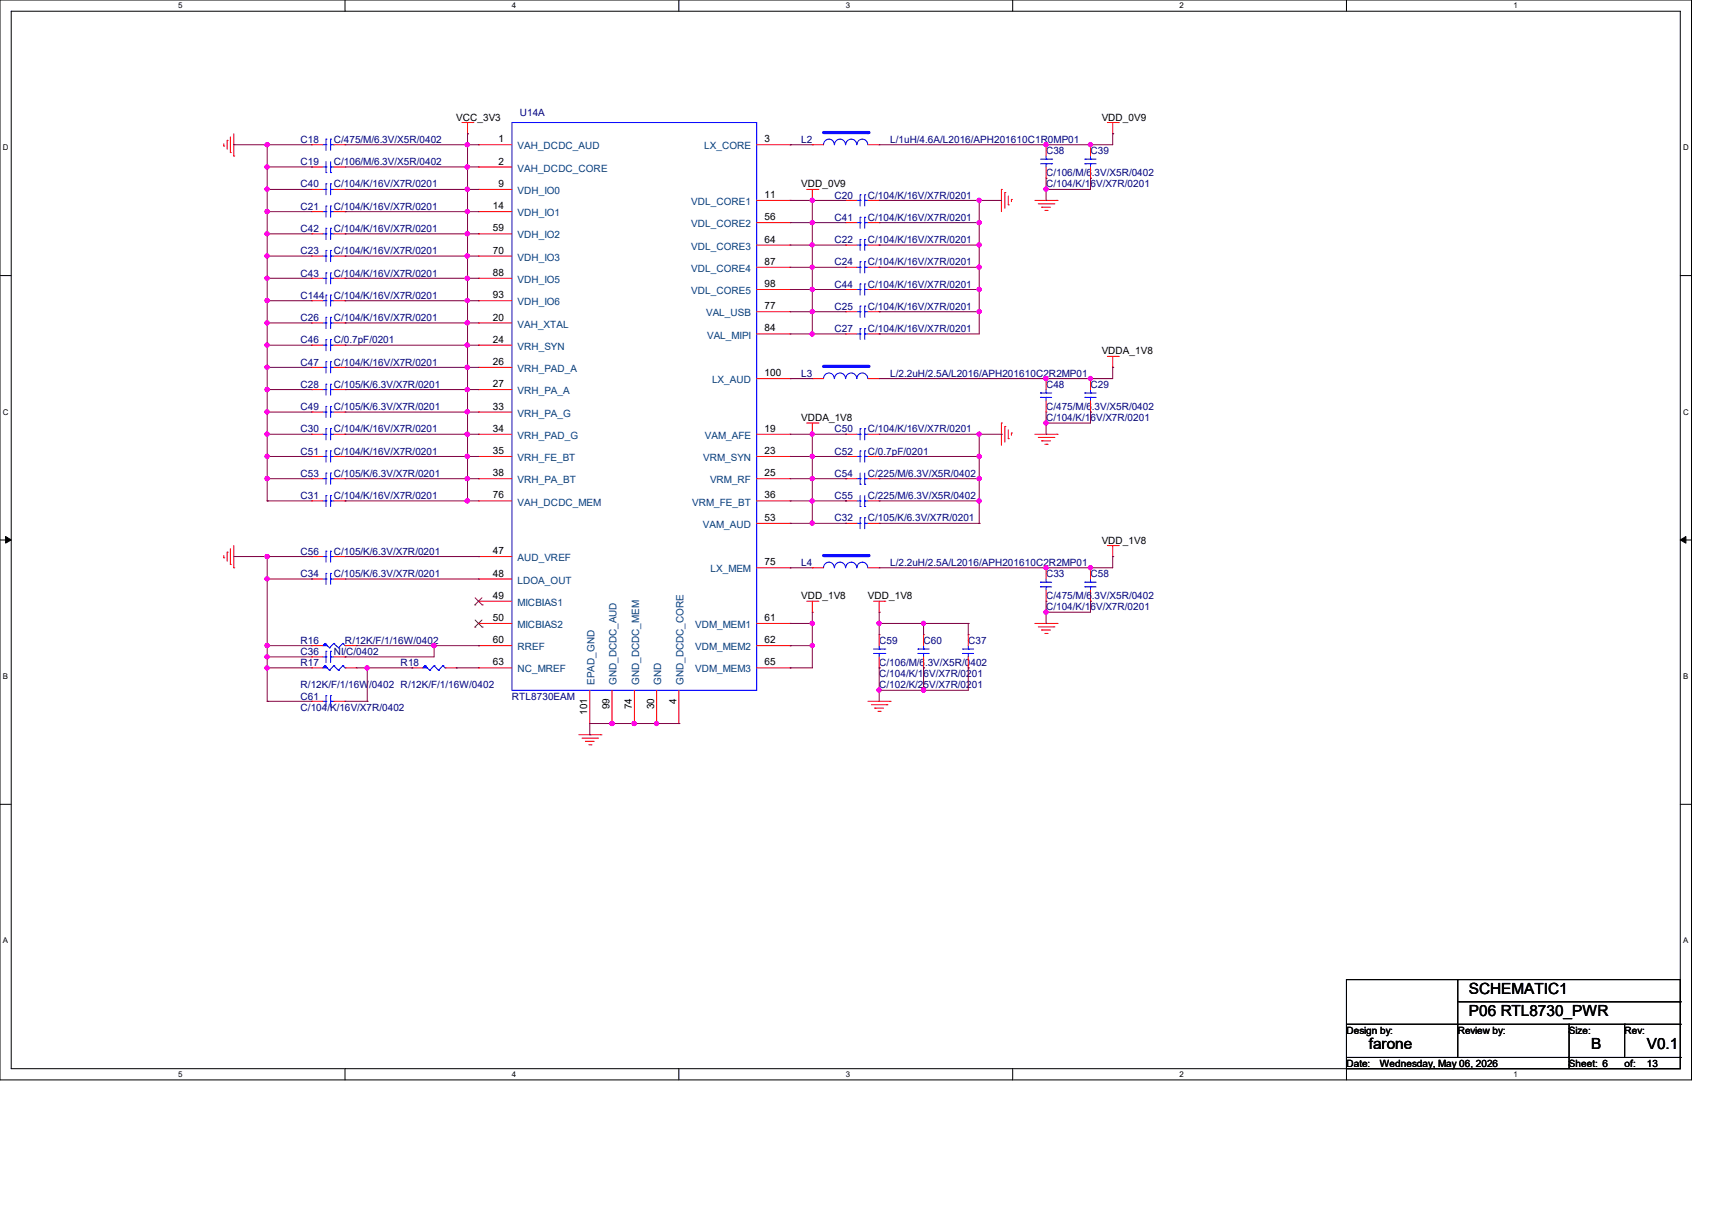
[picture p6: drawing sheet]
<svg xmlns="http://www.w3.org/2000/svg" width="297mm" height="210mm" viewBox="0 0 297 210" stroke-linecap="round" stroke-linejoin="round" font-family="sans-serif">
<path d="M0 0h293.5v187.3h-293.5zM1.9 1.9h289.6v183.4h-289.6z" fill="none" stroke="#000" stroke-width=".17"/>
<g fill="#fff">
<path d="M30.9 .2h.8v1.5h-.8z"/>
<path d="M30.9 185.5h.8v1.6h-.8z"/>
</g>
<path d="M59.9 0v1.9M59.9 185.3v2" fill="none" stroke="#000" stroke-width=".17"/>
<g fill="#fff">
<path d="M88.8 .2h.8v1.5h-.8z"/>
<path d="M88.8 185.5h.8v1.6h-.8z"/>
</g>
<path d="M117.8 0v1.9M117.8 185.3v2" fill="none" stroke="#000" stroke-width=".17"/>
<g fill="#fff">
<path d="M146.7 .2h.8v1.5h-.8z"/>
<path d="M146.7 185.5h.8v1.6h-.8z"/>
</g>
<path d="M175.7 0v1.9M175.7 185.3v2" fill="none" stroke="#000" stroke-width=".17"/>
<g fill="#fff">
<path d="M204.6 .2h.8v1.5h-.8z"/>
<path d="M204.6 185.5h.8v1.6h-.8z"/>
</g>
<path d="M233.6 0v1.9M233.6 185.3v2" fill="none" stroke="#000" stroke-width=".17"/>
<g fill="#fff">
<path d="M262.6 .2h.7v1.5h-.7z"/>
<path d="M262.6 185.5h.7v1.6h-.7z"/>
<path d="M.5 24.8h1v1.6h-1z"/>
<path d="M292 24.8h1v1.6h-1z"/>
<path d="M.5 70.7h1v1.5h-1z"/>
<path d="M292 70.7h1v1.5h-1z"/>
</g>
<path d="M0 47.8h1.9M291.5 47.8h2" fill="none" stroke="#000" stroke-width=".17"/>
<g fill="#fff">
<path d="M.5 116.5h.9v1.6h-.9z"/>
<path d="M292 116.5h.9v1.6h-.9z"/>
</g>
<path d="M0 93.6h1.9M291.5 93.6h2" fill="none" stroke="#000" stroke-width=".17"/>
<path d="M1 93l.9 .6-.9 .6zM291.5 93.6l1-.6v1.2z" fill="#000" stroke="#000" stroke-width=".17"/>
<g fill="#fff">
<path d="M.5 162.4h.9v1.5h-.9z"/>
<path d="M292 162.4h.9v1.5h-.9z"/>
</g>
<g fill="none" stroke="#000" stroke-width=".17">
<path d="M0 139.5h1.9M291.5 139.5h2M233.6 169.9h57.9v15.4h-57.9zM233.6 177.6h57.9M252.9 169.9h.1M252.9 173.7h38.6M252.9 169.9v13.5M272.2 177.6h.1M272.2 177.6v7.7M281.9 177.6h.1M281.9 177.6v5.8M291.5 177.6h.1"/>
<path d="M291.5 173.7h.1M233.6 183.4h57.9M291.5 183.4h.1"/>
</g>
<g fill="none" stroke="#f00" stroke-width=".17">
<path d="M38.8 25.3h.1M38.8 24.9v.4M39.4 24.3h.1M39.4 24.3v1.6M40 26.5h.1M40 23.7v2.8M40.6 27.1h.1M40.6 23.2v3.9M54.1 36.7h.1M54.1 36.7h1.9M57.9 36.7h2M59.9 36.7h.1"/>
<path d="M80.1 21.3h1.9M81.1 23.2h.1M81.1 21.3v1.9M82 21.3h.1M140 32.9h1.9M140.9 34.8h.1M140.9 32.9v1.9M141.9 32.9h.1M146.7 34.8h.1M146.7 34.8h2M150.6 34.8h1.9M152.5 34.8h.1"/>
<path d="M173.7 32.9h.1M173.7 32.9v3.8M174.3 33.4h.1M174.3 33.4v2.7M174.9 35.5h.1M174.9 34v1.5M175.5 34.6h.1M175.5 34.6v.4M179.5 34.8h3.9M180.1 35.3h2.7M180.7 35.9h.1M180.7 35.9h1.5"/>
<path d="M181.3 36.5h.4M181.7 36.5h.1M182.8 35.3h.1M183.4 34.8h.1M192.1 21.3h1.9M193 23.2h.1M193 21.3v1.9M194 21.3h.1M146.7 54.1h.1M146.7 54.1h2M150.6 54.1h1.9M152.5 54.1h.1"/>
<path d="M140 73.4h1.9M140.9 75.3h.1M140.9 73.4v1.9M141.9 73.4h.1M173.7 73.4h.1M173.7 73.4v3.8M174.3 74h.1M174.3 74v2.7M174.9 76.1h.1M174.9 74.5v1.6M175.5 75.1h.1M175.5 75.1v.4"/>
<path d="M179.5 75.3h3.9M180.1 75.9h2.7M180.7 76.5h.1M180.7 76.5h1.5M181.3 77h.4M181.7 77h.1M182.8 75.9h.1M183.4 75.3h.1M192.1 61.8h1.9M193 63.7h.1M193 61.8v1.9M194 61.8h.1"/>
<path d="M38.8 96.7h.1M38.8 96.4v.3M39.4 95.8h.1M39.4 95.8v1.5M40 97.9h.1M40 95.2v2.7M40.6 98.5h.1M40.6 94.6v3.9M146.7 90.8h.1M146.7 90.8h2M150.6 90.8h1.9M152.5 90.8h.1"/>
<path d="M192.1 94.6h1.9M193 96.5h.1M193 94.6v1.9M194 94.6h.1M140 104.3h1.9M140.9 106.2h.1M140.9 104.3v1.9M141.9 104.3h.1M151.6 104.3h1.9M152.5 106.2h.1M152.5 104.3v1.9M153.5 104.3h.1"/>
<path d="M179.5 108.1h3.9M180.1 108.7h2.7M180.7 109.3h.1M180.7 109.3h1.5M181.3 109.9h.4M181.7 109.9h.1M182.8 108.7h.1M183.4 108.1h.1M100.4 127.4h3.9M101 128h2.7M101.6 128.6h.1M101.6 128.6h1.5"/>
<path d="M102.2 129.2h.3M102.5 129.2h.1M103.7 128h.1M104.3 127.4h.1M150.6 121.6h3.8M151.2 122.2h2.7M151.8 122.8h.1M151.8 122.8h1.5M152.3 123.4h.4M152.7 123.4h.1M153.9 122.2h.1M154.4 121.6h.1"/>
</g>
<g fill="none" stroke="#00f" stroke-width=".17">
<path d="M56 36.7h.6M56.6 35.7h.1M56.6 36.7h.1M56.6 35.7v2M57.4 35.7h.1M57.4 36.7h.1M57.4 35.7v2M57.4 36.7h.5M148.7 34.8h.5M149.2 33.8h.1M149.2 34.8h.1M149.2 33.8v1.9"/>
<path d="M150 33.8h.1M150 34.8h.1M150 33.8v1.9M150 34.8h.6M148.7 54.1h.5M149.2 53.1h.1M149.2 54.1h.1M149.2 53.1v1.9M150 53.1h.1M150 54.1h.1M150 53.1v1.9M150 54.1h.6"/>
<path d="M144.7 98.5a.93 .93 0 0 0-.9-1 .93 .93 0 0 0-.9 1M146.7 98.5a.95 .95 0 0 0-1-1 .95 .95 0 0 0-.9 1M148.6 98.5a.95 .95 0 0 0-.9-1 .95 .95 0 0 0-1 1M148.7 90.8h.5M149.2 89.8h.1M149.2 90.8h.1M149.2 89.8v1.9M150 89.8h.1M150 90.8h.1M150 89.8v1.9M150 90.8h.6M150.5 98.5a.93 .93 0 0 0-.9-1 .93 .93 0 0 0-.9 1"/>
</g>
<path d="M142.9 96.4h7.7" fill="none" stroke="#00f" stroke-width=".55"/>
<circle cx="150.6" cy="96.4" r=".28" fill="#00f"/>
<g fill="none" stroke="#f00" stroke-width=".17">
<path d="M54.1 29h.1M54.1 32.9h.1M54.1 29h1.9M54.1 32.9h1.9M57.9 29h2M57.9 32.9h2M59.9 29h.1M59.9 32.9h.1M83 29h.1M83 32.9h.1M83 36.7h.1M83 25.1h.1"/>
<path d="M83 29h5.8M83 25.1h5.8M83 32.9h5.8M83 36.7h5.8M131.3 38.6h5.8M131.3 25.1h5.8M131.3 34.8h5.8M137.1 25.1h.1M137.1 34.8h.1M137.1 38.6h.1M146.7 38.6h.1M146.7 38.6h2"/>
<path d="M150.6 38.6h1.9M152.5 38.6h.1M181.5 25.1h.1M181.5 30.9h.1M181.5 25.1v2M181.5 29v1.9M189.2 30.9h.1M189.2 25.1h.1M189.2 25.1v2M189.2 29v1.9M83 40.6h.1M83 44.4h.1"/>
<path d="M83 48.3h.1M83 52.2h.1M83 56h.1M83 59.9h.1M83 40.6h5.8M83 44.4h5.8M83 48.3h5.8M83 52.2h5.8M83 56h5.8M83 59.9h5.8M131.3 57.9h5.8M131.3 50.2h5.8"/>
<path d="M131.3 42.5h5.8M131.3 46.4h5.8M131.3 54.1h5.8M137.1 42.5h.1M137.1 46.4h.1M137.1 50.2h.1M137.1 57.9h.1M137.1 54.1h.1M146.7 57.9h.1M146.7 50.2h.1M146.7 57.9h2M146.7 50.2h2"/>
<path d="M150.6 57.9h1.9M150.6 50.2h1.9M152.5 57.9h.1M152.5 50.2h.1M54.1 75.3h.1M54.1 79.2h.1M54.1 75.3h1.9M54.1 79.2h1.9M57.9 75.3h2M57.9 79.2h2M59.9 75.3h.1M59.9 79.2h.1"/>
<path d="M83 63.7h.1M83 67.6h.1M83 71.5h.1M83 75.3h.1M83 79.2h.1M83 75.3h5.8M83 63.7h5.8M83 67.6h5.8M83 71.5h5.8M83 79.2h5.8M131.3 75.3h5.8M131.3 79.2h5.8"/>
<path d="M131.3 65.7h5.8M137.1 65.7h.1M137.1 75.3h.1M137.1 79.2h.1M146.7 75.3h.1M146.7 75.3h2M150.6 75.3h1.9M152.5 75.3h.1M54.1 86.9h.1M54.1 96.5h.1M54.1 86.9h1.9M54.1 96.5h1.9"/>
<path d="M57.9 86.9h2M57.9 96.5h2M59.9 86.9h.1M59.9 96.5h.1M83 86.9h.1M83 83h.1M83 96.5h.1M83 83h5.8M83 86.9h5.8M83 96.5h5.8M131.3 98.5h5.8M131.3 83h5.8"/>
<path d="M131.3 86.9h5.8M131.3 90.8h5.8M137.1 98.5h.1M137.1 90.8h.1M137.1 83h.1M137.1 86.9h.1M140.9 98.5h.1M140.9 98.5h2M146.7 83h.1M146.7 83h2M150.6 98.5h1.9M150.6 83h1.9"/>
<path d="M152.5 98.5h.1M152.5 83h.1M189.2 98.5h.1M189.2 98.5v1.9M54.1 112h.1M54.1 112h1.9M59.9 112h1.9M61.8 112h.1M83 112h.1M83 115.8h.1M83 100.4h.1M83 104.3h.1"/>
<path d="M83 108.1h.1M83 112h5.8M83 108.1h5.8M83 115.8h5.8M83 100.4h5.8M83 104.3h5.8M102.3 119.7v5.8M106.2 119.7v5.8M110.1 119.7v5.8M113.9 119.7v5.8M117.8 119.7v5.8M131.3 112h5.8"/>
<path d="M131.3 108.1h5.8M131.3 115.8h5.8M137.1 108.1h.1M137.1 112h.1M137.1 115.8h.1M152.5 110.1h.1M152.5 115.8h.1M152.5 110.1v1.9M152.5 113.9v1.9M189.2 104.3h.1M189.2 102.3v2M102.3 125.5h.1"/>
<path d="M106.2 125.5h.1M110.1 125.5h.1M113.9 125.5h.1M117.8 125.5h.1"/>
</g>
<g fill="none" stroke="#00f" stroke-width=".17">
<path d="M56 29h.6M56 32.9h.6M56.6 29.9h.1M56.6 29h.1M56.6 31.9h.1M56.6 32.9h.1M56.6 28v1.9M56.6 31.9v1.9M57.4 29.9h.1M57.4 29h.1M57.4 31.9h.1M57.4 32.9h.1"/>
<path d="M57.4 28v1.9M57.4 31.9v1.9M57.4 29h.5M57.4 32.9h.5M88.8 21.3h42.5v98.4h-42.5zM148.7 38.6h.5M149.2 37.7h.1M149.2 38.6h.1M149.2 37.7v1.9M150 37.7h.1M150 38.6h.1M150 37.7v1.9"/>
<path d="M150 38.6h.6M180.5 28.4h2M180.5 27.6h2M181.5 27.6h.1M181.5 28.4h.1M181.5 27.1v.5M181.5 28.4v.6M182.5 28.4h.1M182.5 27.6h.1M188.2 27.6h.1M188.2 28.4h.1M188.2 28.4h2"/>
<path d="M188.2 27.6h2M189.2 28.4h.1M189.2 27.6h.1M189.2 27.1v.5M189.2 28.4v.6M148.7 57.9h.5M148.7 50.2h.5M149.2 57h.1M149.2 57.9h.1M149.2 49.2h.1M149.2 50.2h.1M149.2 49.2v2"/>
<path d="M149.2 57v1.9M150 57h.1M150 57.9h.1M150 49.2h.1M150 50.2h.1M150 49.2v2M150 57v1.9M150 57.9h.6M150 50.2h.6M56 75.3h.6M56 79.2h.6M56.6 74.3h.1"/>
<path d="M56.6 75.3h.1M56.6 78.2h.1M56.6 79.2h.1M56.6 74.3v2M56.6 78.2v1.9M57.4 74.3h.1M57.4 75.3h.1M57.4 78.2h.1M57.4 79.2h.1M57.4 74.3v2M57.4 78.2v1.9M57.4 75.3h.5"/>
<path d="M57.4 79.2h.5M142.9 65.7a.93 .93 0 0 1 .9-1 .93 .93 0 0 1 .9 1M144.8 65.7a.95 .95 0 0 1 .9-1 .95 .95 0 0 1 1 1M146.7 65.7a.95 .95 0 0 1 1-1 .95 .95 0 0 1 .9 1M148.7 75.3h.5M148.7 65.7a.93 .93 0 0 1 .9-1 .93 .93 0 0 1 .9 1M149.2 74.3h.1M149.2 75.3h.1M149.2 74.3v2M150 74.3h.1M150 75.3h.1M150 74.3v2"/>
<path d="M150 75.3h.6M56 86.9h.6M56 96.5h.6M56.6 85.9h.1M56.6 86.9h.1M56.6 95.6h.1M56.6 96.5h.1M56.6 85.9v1.9M56.6 95.6v1.9M57.4 85.9h.1M57.4 86.9h.1M57.4 95.6h.1"/>
<path d="M57.4 96.5h.1M57.4 85.9v1.9M57.4 95.6v1.9M57.4 86.9h.5M57.4 96.5h.5M148.7 83h.5M149.2 84h.1M149.2 83h.1M149.2 82v2M150 84h.1M150 83h.1M150 82v2"/>
<path d="M150 83h.6M56.4 111.6h.1M56.4 111.6l-.4 .4M56.4 111.6l.7 .8M57.1 112.4h.1M57.9 111.6h.1M57.9 111.6l-.8 .8M57.9 111.6l.8 .8M58.7 112.4h.1M59.5 111.6h.1M59.5 111.6l-.8 .8M59.5 111.6l.4 .4"/>
<path d="M59.9 112h.1M151.6 113.3h1.9M151.6 112.6h1.9M152.5 112.6h.1M152.5 113.3h.1M152.5 112v.6M152.5 113.3v.6M153.5 113.3h.1M153.5 112.6h.1M188.2 101h.1M188.2 101.8h.1M188.2 101h2"/>
<path d="M188.2 101.8h2M189.2 101.8h.1M189.2 101h.1M189.2 100.4v.6M189.2 101.8v.5"/>
</g>
<path d="M56.4 111.6l.4 .4h-.8l.4-.4 .4 .4z" fill-rule="evenodd" fill="#00f" stroke="#00f" stroke-width=".17"/>
<path d="M82.4 104.9h.1M82.4 108.8h.1M82.4 103.7l1.3 1.2M82.4 107.5l1.3 1.3M83.6 103.7l-1.2 1.2M83.6 107.5l-1.2 1.3M83.7 104.9h.1M83.7 108.8h.1" fill="none" stroke="#804000" stroke-width=".17"/>
<path d="M142.9 63.5h7.7" fill="none" stroke="#00f" stroke-width=".55"/>
<circle cx="150.6" cy="63.5" r=".28" fill="#00f"/>
<g fill="none" stroke="#f00" stroke-width=".17">
<path d="M54.1 63.7h.1M54.1 63.7h1.9M57.9 63.7h2M59.9 63.7h.1M140.9 65.7h.1M140.9 65.7h2M146.7 79.2h.1M146.7 79.2h2M150.6 65.7h1.9M150.6 79.2h1.9M152.5 65.7h.1M152.5 79.2h.1"/>
<path d="M160.2 115.8h.1M160.2 110.1h.1M160.2 110.1v1.9M160.2 113.9v1.9"/>
</g>
<g fill="none" stroke="#00f" stroke-width=".17">
<path d="M142.9 25.1a.93 .93 0 0 1 .9-1 .93 .93 0 0 1 .9 1M144.8 25.1a.95 .95 0 0 1 .9-1 .95 .95 0 0 1 1 1M146.7 25.1a.95 .95 0 0 1 1-1 .95 .95 0 0 1 .9 1M148.7 25.1a.93 .93 0 0 1 .9-1 .93 .93 0 0 1 .9 1M56 63.7h.6M56.6 62.7h.1M56.6 63.7h.1M56.6 62.7v2M57.4 62.7h.1M57.4 63.7h.1M57.4 62.7v2M57.4 63.7h.5"/>
<path d="M148.7 79.2h.5M149.2 78.2h.1M149.2 79.2h.1M149.2 78.2v1.9M150 78.2h.1M150 79.2h.1M150 78.2v1.9M150 79.2h.6M159.3 112.6h.1M159.3 113.3h.1M159.3 112.6h1.9M159.3 113.3h1.9"/>
<path d="M160.2 113.3h.1M160.2 112.6h.1M160.2 112v.6M160.2 113.3v.6"/>
</g>
<path d="M142.9 23h7.7" fill="none" stroke="#00f" stroke-width=".55"/>
<circle cx="150.6" cy="23" r=".28" fill="#00f"/>
<g fill="none" stroke="#f00" stroke-width=".17">
<path d="M54.1 25.1h.1M54.1 25.1h1.9M57.9 25.1h2M59.9 25.1h.1M140.9 25.1h.1M140.9 25.1h2M150.6 25.1h1.9M152.5 25.1h.1M54.1 56h.1M54.1 48.3h.1M54.1 40.6h.1M54.1 59.9h.1"/>
<path d="M54.1 52.2h.1M54.1 44.4h.1M54.1 56h1.9M54.1 48.3h1.9M54.1 40.6h1.9M54.1 59.9h1.9M54.1 52.2h1.9M54.1 44.4h1.9M57.9 56h2M57.9 48.3h2M57.9 40.6h2M57.9 59.9h2"/>
<path d="M57.9 52.2h2M57.9 44.4h2M59.9 56h.1M59.9 48.3h.1M59.9 40.6h.1M59.9 59.9h.1M59.9 52.2h.1M59.9 44.4h.1M146.7 42.5h.1M146.7 46.4h.1M146.7 42.5h2M146.7 46.4h2"/>
<path d="M150.6 42.5h1.9M150.6 46.4h1.9M152.5 42.5h.1M152.5 46.4h.1M54.1 67.6h.1M54.1 71.5h.1M54.1 67.6h1.9M54.1 71.5h1.9M57.9 67.6h2M57.9 71.5h2M59.9 67.6h.1M59.9 71.5h.1"/>
<path d="M181.5 71.5h.1M181.5 65.7h.1M181.5 65.7v1.9M181.5 69.5v2M189.2 71.5h.1M189.2 65.7h.1M189.2 65.7v1.9M189.2 69.5v2M54.1 83h.1M54.1 83h1.9M57.9 83h2M59.9 83h.1"/>
<path d="M146.7 86.9h.1M146.7 86.9h2M150.6 86.9h1.9M152.5 86.9h.1M181.5 98.5h.1M181.5 98.5v1.9M54.1 115.8h.1M54.1 100.4h.1M54.1 113.9h.1M54.1 115.8h1.9M54.1 100.4h1.9M54.1 113.9h1.9"/>
<path d="M57.9 100.4h2M57.9 113.9h2M59.9 100.4h.1M59.9 113.9h.1M59.9 115.8h1.9M61.8 115.8h.1M71.5 115.8h.1M71.5 115.8h1.9M77.2 115.8h2M79.2 115.8h.1M168 115.8h.1M168 110.1h.1"/>
<path d="M168 110.1v1.9M168 113.9v1.9M181.5 104.3h.1M181.5 102.3v2M54.1 121.6h.1M54.1 121.6h1.9M57.9 121.6h2M59.9 121.6h.1"/>
</g>
<g fill="none" stroke="#00f" stroke-width=".17">
<path d="M56 25.1h.6M56.6 39.6h.1M56.6 24.1h.1M56.6 25.1h.1M56.6 24.1v2M56.6 39.6v1.9M57.4 39.6h.1M57.4 24.1h.1M57.4 25.1h.1M57.4 24.1v2M57.4 39.6v1.9M57.4 25.1h.5"/>
<path d="M56 56h.6M56 48.3h.6M56 40.6h.6M56 59.9h.6M56 52.2h.6M56 44.4h.6M56.6 55h.1M56.6 56h.1M56.6 47.3h.1M56.6 48.3h.1M56.6 40.6h.1M56.6 58.9h.1"/>
<path d="M56.6 59.9h.1M56.6 51.2h.1M56.6 52.2h.1M56.6 43.4h.1M56.6 44.4h.1M56.6 43.4v2M56.6 47.3v1.9M56.6 51.2v1.9M56.6 55v2M56.6 58.9v1.9M57.4 55h.1M57.4 56h.1"/>
<path d="M57.4 47.3h.1M57.4 48.3h.1M57.4 40.6h.1M57.4 58.9h.1M57.4 59.9h.1M57.4 51.2h.1M57.4 52.2h.1M57.4 43.4h.1M57.4 44.4h.1M57.4 43.4v2M57.4 47.3v1.9M57.4 51.2v1.9"/>
<path d="M57.4 55v2M57.4 58.9v1.9M57.4 56h.5M57.4 48.3h.5M57.4 40.6h.5M57.4 59.9h.5M57.4 52.2h.5M57.4 44.4h.5M148.7 42.5h.5M148.7 46.4h.5M149.2 41.5h.1M149.2 42.5h.1"/>
<path d="M149.2 45.4h.1M149.2 46.4h.1M149.2 41.5v1.9M149.2 45.4v1.9M150 41.5h.1M150 42.5h.1M150 45.4h.1M150 46.4h.1M150 41.5v1.9M150 45.4v1.9M150 42.5h.6M150 46.4h.6"/>
<path d="M56 67.6h.6M56 71.5h.6M56.6 66.6h.1M56.6 67.6h.1M56.6 70.5h.1M56.6 71.5h.1M56.6 66.6v1.9M56.6 70.5v1.9M57.4 66.6h.1M57.4 67.6h.1M57.4 70.5h.1M57.4 71.5h.1"/>
<path d="M57.4 66.6v1.9M57.4 70.5v1.9M57.4 67.6h.5M57.4 71.5h.5M180.5 68.2h.1M180.5 68.9h.1M180.5 68.2h2M180.5 68.9h2M181.5 68.9h.1M181.5 68.2h.1M181.5 67.6v.6M181.5 68.9v.6"/>
<path d="M188.2 68.2h.1M188.2 68.9h.1M188.2 68.2h2M188.2 68.9h2M189.2 68.9h.1M189.2 68.2h.1M189.2 67.6v.6M189.2 68.9v.6M56 83h.6M56.6 99.4h.1M56.6 82h.1M56.6 83h.1"/>
<path d="M56.6 82v2M56.6 99.4v1.9M57.4 99.4h.1M57.4 82h.1M57.4 83h.1M57.4 82v2M57.4 99.4v1.9M57.4 83h.5M148.7 86.9h.5M149.2 87.8h.1M149.2 86.9h.1M149.2 85.9v1.9"/>
<path d="M150 87.8h.1M150 86.9h.1M150 85.9v1.9M150 86.9h.6M56 100.4h.6M56 113.9h.6M56.4 115.4h.1M56.4 115.4l-.4 .4M56.4 115.4l.7 .8M56.6 100.4h.1M56.6 112.9h.1M56.6 113.9h.1"/>
<path d="M56.6 112.9v2M57.1 116.2h.1M57.4 100.4h.1M57.4 112.9h.1M57.4 113.9h.1M57.4 112.9v2M57.4 100.4h.5M57.4 113.9h.5M57.9 115.4h.1M57.9 115.4l-.8 .8M57.9 115.4l.8 .8M58.7 116.2h.1"/>
<path d="M59.5 115.4h.1M59.5 115.4l-.8 .8M59.5 115.4l.4 .4M59.9 115.8h.1M73.7 115.4h.1M73.7 115.4l-.3 .4M73.7 115.4l.8 .8M74.5 116.2h.1M75.3 115.4h.1M75.3 115.4l-.8 .8M75.3 115.4l.8 .8M76.1 116.2h.1"/>
<path d="M76.8 115.4h.1M76.8 115.4l-.7 .8M76.8 115.4l.4 .4M77.2 115.8h.1M167 112.6h.1M167 113.3h.1M167 112.6h1.9M167 113.3h1.9M168 113.3h.1M168 112.6h.1M168 112v.6M168 113.3v.6"/>
<path d="M180.5 101h.1M180.5 101.8h.1M180.5 101h2M180.5 101.8h2M181.5 101.8h.1M181.5 101h.1M181.5 100.4v.6M181.5 101.8v.5M56 121.6h.6M56.6 120.6h.1M56.6 121.6h.1M56.6 120.6v2"/>
<path d="M57.4 120.6h.1M57.4 121.6h.1M57.4 120.6v2M57.4 121.6h.5"/>
</g>
<g fill="#00f" stroke="#00f" stroke-width=".17">
<path d="M73.7 115.4l.4 .4h-.7l.3-.4 .4 .4z" fill-rule="evenodd"/>
<path d="M56.4 115.4l.4 .4h-.8l.4-.4 .4 .4z" fill-rule="evenodd"/>
</g>
<g fill="none" stroke="#800040" stroke-width=".17">
<path d="M40.6 25.1h.1M40.6 25.1h13.5M46.4 25.1h.1M46.4 32.9h.1M46.4 36.7h.1M46.4 29h.1M46.4 29h7.7M46.4 32.9h7.7M46.4 36.7h7.7M46.4 25.1v61.8M54.1 29h.1M59.9 32.9h.1"/>
<path d="M59.9 36.7h.1M59.9 25.1h23.1M59.9 29h23.1M59.9 32.9h23.1M59.9 36.7h23.1M81.1 25.1h.1M81.1 29h.1M81.1 32.9h.1M81.1 36.7h.1M81.1 23.2h.1M81.1 23.2v63.7M137.1 25.1h.1"/>
<path d="M137.1 25.1h3.8M137.1 34.8h9.6M137.1 38.6h9.6M140.9 34.8h.1M140.9 38.6h.1M140.9 34.8v23.1M152.5 34.8h.1M152.5 38.6h.1M152.5 34.8h21.2M152.5 38.6h17.4M169.9 34.8h.1M169.9 38.6h.1"/>
<path d="M169.9 34.8v23.1h-17.4M181.5 25.1h.1M181.5 32.9h.1M181.5 34.8h.1M181.5 30.9v3.9M189.2 30.9h.1M189.2 25.1h.1M189.2 30.9v2h-7.7M193 23.2h.1M193 23.2v1.9h-40.5M46.4 40.6h.1M46.4 44.4h.1"/>
<path d="M46.4 48.3h.1M46.4 52.2h.1M46.4 56h.1M46.4 59.9h.1M46.4 40.6h7.7M46.4 44.4h7.7M46.4 48.3h7.7M46.4 52.2h7.7M46.4 56h7.7M46.4 59.9h7.7M59.9 40.6h.1M59.9 44.4h.1"/>
<path d="M59.9 48.3h.1M59.9 52.2h.1M59.9 56h.1M59.9 59.9h.1M59.9 40.6h23.1M59.9 44.4h23.1M59.9 48.3h23.1M59.9 52.2h23.1M59.9 56h23.1M59.9 59.9h23.1M81.1 40.6h.1M81.1 44.4h.1"/>
<path d="M81.1 48.3h.1M81.1 52.2h.1M81.1 56h.1M81.1 59.9h.1M137.1 42.5h9.6M137.1 46.4h9.6M137.1 50.2h9.6M137.1 54.1h9.6M137.1 57.9h9.6M140.9 42.5h.1M140.9 46.4h.1M140.9 50.2h.1"/>
<path d="M140.9 54.1h.1M140.9 57.9h.1M152.5 42.5h.1M152.5 46.4h.1M152.5 50.2h.1M152.5 54.1h.1M152.5 57.9h.1M152.5 42.5h17.4M152.5 46.4h17.4M152.5 50.2h17.4M152.5 54.1h17.4M169.9 42.5h.1"/>
<path d="M169.9 46.4h.1M169.9 50.2h.1M169.9 54.1h.1M46.4 63.7h.1M46.4 67.6h.1M46.4 71.5h.1M46.4 75.3h.1M46.4 79.2h.1M46.4 63.7h7.7M46.4 67.6h7.7M46.4 71.5h7.7M46.4 75.3h7.7"/>
<path d="M46.4 79.2h7.7M59.9 63.7h.1M59.9 75.3h.1M59.9 79.2h.1M59.9 63.7h23.1M59.9 67.6h23.1M59.9 71.5h23.1M59.9 75.3h23.1M59.9 79.2h23.1M81.1 63.7h.1M81.1 67.6h.1M81.1 71.5h.1"/>
<path d="M81.1 75.3h.1M81.1 79.2h.1M137.1 65.7h.1M137.1 75.3h9.6M137.1 79.2h9.6M137.1 65.7h3.8M140.9 75.3h.1M140.9 79.2h.1M140.9 75.3v15.5M146.7 75.3h.1M146.7 79.2h.1M152.5 79.2h.1"/>
<path d="M152.5 75.3h21.2M152.5 79.2h17.4M169.9 75.3h.1M169.9 79.2h.1M169.9 75.3v15.5M173.7 75.3h.1M181.5 73.4h.1M181.5 75.3h.1M181.5 65.7h.1M181.5 71.5v3.8M189.2 71.5h.1M189.2 65.7h.1"/>
<path d="M189.2 71.5v1.9h-7.7M193 63.7h.1M193 63.7v2h-40.5M40.6 96.5h13.5M46.4 83h.1M46.4 86.9h.1M46.4 96.5h.1M46.4 86.9h7.7M46.4 83h7.7M46.4 96.5v25.1M54.1 96.5h.1M59.9 86.9h.1"/>
<path d="M59.9 86.9h23.1M59.9 83h23.1M59.9 96.5h23.1M81.1 86.9h.1M81.1 83h.1M83 96.5h.1M137.1 98.5h.1M137.1 86.9h9.6M137.1 83h9.6M137.1 90.8h9.6M137.1 98.5h3.8M140.9 83h.1"/>
<path d="M140.9 86.9h.1M140.9 90.8h.1M146.7 83h.1M146.7 86.9h.1M146.7 90.8h.1M152.5 86.9h17.4M152.5 83h17.4M152.5 90.8h17.4M169.9 83h.1M169.9 86.9h.1M169.9 90.8h.1M181.5 98.5h.1"/>
<path d="M189.2 98.5h.1M193 96.5h.1M193 96.5v2h-40.5M46.4 112h.1M46.4 113.9h.1M46.4 115.8h.1M46.4 112h7.7M46.4 115.8h7.7M46.4 100.4h7.7M46.4 113.9h7.7M54.1 100.4h.1M59.9 113.9h.1"/>
<path d="M59.9 100.4h23.1M61.8 112h21.2M61.8 115.8h9.7M63.7 115.8h.1M63.7 115.8v5.8M71.5 115.8h.1M75.3 112h.1M75.3 112v1.9h-15.4M79.2 115.8h.1M79.2 115.8h3.8M83 100.4h.1M83 112h.1"/>
<path d="M137.1 112h.1M137.1 115.8h.1M137.1 108.1h3.8M137.1 112h3.8M140.9 108.1h.1M140.9 112h.1M140.9 106.2v9.6h-3.8M152.5 115.8h.1M152.5 119.7h.1M152.5 108.1h.1M152.5 106.2h.1M152.5 106.2v3.9"/>
<path d="M152.5 115.8v5.8M152.5 108.1h15.5M160.2 115.8h.1M160.2 108.1h.1M160.2 119.7h.1M160.2 108.1v2M160.2 115.8v3.9M168 108.1h.1M168 115.8h.1M168 115.8v3.9h-15.5M168 108.1v2M181.5 106.2h.1"/>
<path d="M181.5 108.1h.1M181.5 104.3v3.8M189.2 104.3h.1M189.2 104.3v1.9h-7.7M46.4 121.6h.1M46.4 121.6h7.7M59.9 121.6h3.8M63.7 121.6h.1M102.3 127.4h.1M106.2 125.5h.1M110.1 125.5h.1M113.9 125.5h.1"/>
<path d="M117.8 125.5h.1M117.8 125.5h-15.5v1.9"/>
</g>
<g fill="#f0f" stroke="#f0f" stroke-width=".17">
<circle cx="81.1" cy="29" r=".37"/>
<circle cx="81.1" cy="25.1" r=".37"/>
<circle cx="81.1" cy="32.8" r=".37"/>
<circle cx="81.1" cy="36.7" r=".37"/>
<circle cx="81.1" cy="40.5" r=".37"/>
<circle cx="81.1" cy="44.4" r=".37"/>
<circle cx="81.1" cy="48.3" r=".37"/>
<circle cx="81.1" cy="52.1" r=".37"/>
<circle cx="46.3" cy="25.1" r=".36"/>
<circle cx="46.3" cy="29" r=".36"/>
<circle cx="46.3" cy="36.7" r=".36"/>
<circle cx="46.3" cy="40.5" r=".36"/>
<circle cx="46.3" cy="44.4" r=".36"/>
<circle cx="46.3" cy="48.3" r=".36"/>
<circle cx="46.3" cy="52.1" r=".36"/>
<circle cx="46.3" cy="32.8" r=".36"/>
<circle cx="81.1" cy="56" r=".37"/>
<circle cx="81.1" cy="59.8" r=".37"/>
<circle cx="46.3" cy="59.8" r=".36"/>
<circle cx="46.3" cy="56" r=".36"/>
<circle cx="81.1" cy="63.7" r=".37"/>
<circle cx="46.3" cy="63.7" r=".36"/>
<circle cx="81.1" cy="67.6" r=".37"/>
<circle cx="46.3" cy="67.6" r=".36"/>
<circle cx="81.1" cy="71.4" r=".37"/>
<circle cx="81.1" cy="75.3" r=".37"/>
<circle cx="81.1" cy="79.1" r=".37"/>
<circle cx="81.1" cy="83" r=".37"/>
<circle cx="81.1" cy="86.9" r=".37"/>
<circle cx="46.3" cy="71.4" r=".36"/>
<circle cx="46.3" cy="75.3" r=".36"/>
<circle cx="46.3" cy="79.1" r=".36"/>
<circle cx="46.3" cy="83" r=".36"/>
<circle cx="189.2" cy="25.1" r=".36"/>
<circle cx="181.5" cy="25.1" r=".36"/>
<circle cx="181.5" cy="32.8" r=".36"/>
<circle cx="169.9" cy="34.7" r=".36"/>
<circle cx="140.9" cy="34.7" r=".36"/>
<circle cx="140.9" cy="38.6" r=".36"/>
<circle cx="169.9" cy="42.5" r=".36"/>
<circle cx="140.9" cy="42.5" r=".36"/>
<circle cx="169.9" cy="38.6" r=".36"/>
<circle cx="169.9" cy="50.2" r=".36"/>
<circle cx="169.9" cy="46.3" r=".36"/>
<circle cx="169.9" cy="54" r=".36"/>
<circle cx="140.9" cy="50.2" r=".36"/>
<circle cx="140.9" cy="46.3" r=".36"/>
<circle cx="140.9" cy="54" r=".36"/>
<circle cx="140.9" cy="57.9" r=".36"/>
<circle cx="181.5" cy="73.3" r=".36"/>
<circle cx="181.5" cy="65.6" r=".36"/>
<circle cx="189.2" cy="65.6" r=".36"/>
<circle cx="169.9" cy="79.1" r=".36"/>
<circle cx="140.9" cy="83" r=".36"/>
<circle cx="169.9" cy="86.9" r=".36"/>
<circle cx="169.9" cy="83" r=".36"/>
<circle cx="140.9" cy="90.7" r=".36"/>
<circle cx="169.9" cy="75.3" r=".36"/>
<circle cx="140.9" cy="75.3" r=".36"/>
<circle cx="140.9" cy="79.1" r=".36"/>
<circle cx="140.9" cy="86.9" r=".36"/>
<circle cx="181.5" cy="106.2" r=".36"/>
<circle cx="181.5" cy="98.4" r=".36"/>
<circle cx="189.2" cy="98.4" r=".36"/>
<circle cx="152.5" cy="119.7" r=".36"/>
<circle cx="160.2" cy="119.7" r=".36"/>
<circle cx="160.2" cy="108.1" r=".36"/>
<circle cx="152.5" cy="108.1" r=".36"/>
<circle cx="140.9" cy="108.1" r=".36"/>
<circle cx="140.9" cy="112" r=".36"/>
<circle cx="46.3" cy="96.5" r=".36"/>
<circle cx="46.3" cy="100.4" r=".36"/>
<circle cx="46.3" cy="112" r=".36"/>
<circle cx="75.3" cy="112" r=".36"/>
<circle cx="46.3" cy="113.9" r=".36"/>
<circle cx="63.7" cy="115.8" r=".36"/>
<circle cx="46.3" cy="115.8" r=".36"/>
<circle cx="106.2" cy="125.5" r=".37"/>
<circle cx="110" cy="125.5" r=".37"/>
<circle cx="113.9" cy="125.5" r=".36"/>
</g>
<g font-size="2.7">
<text x="254.8" y="172.3">SCHEMATIC1</text>
<text x="254.8" y="176.1">P06 RTL8730_PWR</text>
<text x="237.4" y="181.9">farone</text>
<text x="276.1" y="181.9">B</text>
<text x="285.7" y="181.9">V0.1</text>
</g>
<g font-size="1.7">
<text x="79.2" y="20.9">VCC_3V3</text>
<text x="191.1" y="20.9">VDD_0V9</text>
<text x="86.5" y="28.5">2</text>
<text x="86.5" y="24.7">1</text>
<text x="132.6" y="24.7">3</text>
<text x="86.5" y="32.4">9</text>
<text x="132.6" y="34.3">11</text>
<text x="139" y="32.5">VDD_0V9</text>
<text x="85.5" y="36.3">14</text>
<text x="85.5" y="40.1">59</text>
<text x="132.6" y="38.2">56</text>
<text x="85.5" y="44">70</text>
<text x="85.5" y="47.8">88</text>
<text x="132.6" y="42.1">64</text>
<text x="132.6" y="45.9">87</text>
<text x="85.5" y="51.7">93</text>
<text x="132.6" y="49.8">98</text>
<text x="132.6" y="53.6">77</text>
<text x="85.5" y="55.6">20</text>
<text x="85.5" y="59.4">24</text>
<text x="132.6" y="57.5">84</text>
<text x="85.5" y="63.3">26</text>
<text x="132.6" y="65.2">100</text>
<text x="191.1" y="61.5">VDDA_1V8</text>
<text x="85.5" y="67.1">27</text>
<text x="85.5" y="71">33</text>
<text x="85.5" y="74.9">34</text>
<text x="132.6" y="74.9">19</text>
<text x="139" y="73.1">VDDA_1V8</text>
<text x="85.5" y="78.7">35</text>
<text x="85.5" y="82.6">38</text>
<text x="132.6" y="78.7">23</text>
<text x="132.6" y="82.6">25</text>
<text x="85.5" y="86.4">76</text>
<text x="132.6" y="86.4">36</text>
<text x="132.6" y="90.3">53</text>
<text x="191.1" y="94.3">VDD_1V8</text>
<text x="85.5" y="96.1">47</text>
<text x="85.5" y="100">48</text>
<text x="132.6" y="98">75</text>
<text x="85.5" y="103.8">49</text>
<text x="85.5" y="107.7">50</text>
<text x="132.6" y="107.7">61</text>
<text x="139" y="103.9">VDD_1V8</text>
<text x="150.6" y="103.9">VDD_1V8</text>
<text x="85.5" y="111.5">60</text>
<text x="132.6" y="111.5">62</text>
<text x="85.5" y="115.4">63</text>
<text x="132.6" y="115.4">65</text>
<text x="101.9" y="124" transform="rotate(-90 101.9 124)">101</text>
<text x="105.7" y="123" transform="rotate(-90 105.7 123)">99</text>
<text x="109.6" y="123" transform="rotate(-90 109.6 123)">74</text>
<text x="113.5" y="123" transform="rotate(-90 113.5 123)">30</text>
<text x="117.3" y="122" transform="rotate(-90 117.3 122)">4</text>
<text x="233.6" y="179.2">Design by:</text>
<text x="252.9" y="179.2">Review by:</text>
<text x="272.2" y="179.2">Size:</text>
<text x="281.8" y="179.2">Rev:</text>
<text x="233.6" y="185">Date:</text>
<text x="239.4" y="185">Wednesday, May 06, 2026</text>
<text x="272.2" y="185">Sheet: 6</text>
<text x="281.9" y="185">of:</text>
<text x="285.7" y="185">13</text>
</g>
<g font-size="1.7" fill="#000080">
<text x="90.2" y="20.2">U14A</text>
<text x="52.2" y="28.7">C19</text>
<text x="52.2" y="24.8">C18</text>
<text x="57.9" y="28.7">C/106/M/6.3V/X5R/0402</text>
<text x="57.9" y="24.8">C/475/M/6.3V/X5R/0402</text>
<text x="139" y="24.8">L2</text>
<text x="154.4" y="24.8">L/1uH/4.6A/L2016/APH201610C1R0MP01</text>
<text x="181.5" y="26.7">C38</text>
<text x="189.2" y="26.7">C39</text>
<text x="52.2" y="32.5">C40</text>
<text x="57.9" y="32.5">C/104/K/16V/X7R/0201</text>
<text x="144.8" y="34.5">C20</text>
<text x="150.6" y="34.5">C/104/K/16V/X7R/0201</text>
<text x="181.5" y="30.6">C/106/M/6.3V/X5R/0402</text>
<text x="181.5" y="32.5">C/104/K/16V/X7R/0201</text>
<text x="52.2" y="36.4">C21</text>
<text x="52.2" y="40.2">C42</text>
<text x="57.9" y="36.4">C/104/K/16V/X7R/0201</text>
<text x="57.9" y="40.2">C/104/K/16V/X7R/0201</text>
<text x="144.8" y="38.3">C41</text>
<text x="150.6" y="38.3">C/104/K/16V/X7R/0201</text>
<text x="52.2" y="48">C43</text>
<text x="52.2" y="44.1">C23</text>
<text x="57.9" y="48">C/104/K/16V/X7R/0201</text>
<text x="57.9" y="44.1">C/104/K/16V/X7R/0201</text>
<text x="144.8" y="42.2">C22</text>
<text x="144.8" y="46">C24</text>
<text x="150.6" y="42.2">C/104/K/16V/X7R/0201</text>
<text x="150.6" y="46">C/104/K/16V/X7R/0201</text>
<text x="52.2" y="51.8">C144</text>
<text x="57.9" y="51.8">C/104/K/16V/X7R/0201</text>
<text x="144.8" y="53.8">C25</text>
<text x="144.8" y="49.9">C44</text>
<text x="150.6" y="53.8">C/104/K/16V/X7R/0201</text>
<text x="150.6" y="49.9">C/104/K/16V/X7R/0201</text>
<text x="52.2" y="55.7">C26</text>
<text x="52.2" y="59.5">C46</text>
<text x="57.9" y="55.7">C/104/K/16V/X7R/0201</text>
<text x="57.9" y="59.5">C/0.7pF/0201</text>
<text x="144.8" y="57.6">C27</text>
<text x="150.6" y="57.6">C/104/K/16V/X7R/0201</text>
<text x="52.2" y="63.4">C47</text>
<text x="57.9" y="63.4">C/104/K/16V/X7R/0201</text>
<text x="139" y="65.3">L3</text>
<text x="154.4" y="65.3">L/2.2uH/2.5A/L2016/APH201610C2R2MP01</text>
<text x="52.2" y="67.3">C28</text>
<text x="52.2" y="71.1">C49</text>
<text x="57.9" y="67.3">C/105/K/6.3V/X7R/0201</text>
<text x="57.9" y="71.1">C/105/K/6.3V/X7R/0201</text>
<text x="181.5" y="67.3">C48</text>
<text x="181.5" y="71.1">C/475/M/6.3V/X5R/0402</text>
<text x="189.2" y="67.3">C29</text>
<text x="52.2" y="75">C30</text>
<text x="57.9" y="75">C/104/K/16V/X7R/0201</text>
<text x="144.8" y="75">C50</text>
<text x="150.6" y="75">C/104/K/16V/X7R/0201</text>
<text x="181.5" y="73.1">C/104/K/16V/X7R/0201</text>
<text x="52.2" y="78.8">C51</text>
<text x="52.2" y="82.7">C53</text>
<text x="57.9" y="78.8">C/104/K/16V/X7R/0201</text>
<text x="57.9" y="82.7">C/105/K/6.3V/X7R/0201</text>
<text x="144.8" y="82.7">C54</text>
<text x="144.8" y="78.8">C52</text>
<text x="150.6" y="82.7">C/225/M/6.3V/X5R/0402</text>
<text x="150.6" y="78.8">C/0.7pF/0201</text>
<text x="52.2" y="86.6">C31</text>
<text x="57.9" y="86.6">C/104/K/16V/X7R/0201</text>
<text x="144.8" y="86.6">C55</text>
<text x="150.6" y="86.6">C/225/M/6.3V/X5R/0402</text>
<text x="144.8" y="90.4">C32</text>
<text x="150.6" y="90.4">C/105/K/6.3V/X7R/0201</text>
<text x="52.2" y="96.2">C56</text>
<text x="52.2" y="100.1">C34</text>
<text x="57.9" y="96.2">C/105/K/6.3V/X7R/0201</text>
<text x="57.9" y="100.1">C/105/K/6.3V/X7R/0201</text>
<text x="139" y="98.1">L4</text>
<text x="154.4" y="98.1">L/2.2uH/2.5A/L2016/APH201610C2R2MP01</text>
<text x="181.5" y="100.1">C33</text>
<text x="189.2" y="100.1">C58</text>
<text x="181.5" y="105.9">C/104/K/16V/X7R/0201</text>
<text x="181.5" y="103.9">C/475/M/6.3V/X5R/0402</text>
<text x="52.2" y="111.7">R16</text>
<text x="52.2" y="113.6">C36</text>
<text x="57.9" y="113.6">NI/C/0402</text>
<text x="59.9" y="111.7">R/12K/F/1/16W/0402</text>
<text x="152.5" y="111.7">C59</text>
<text x="160.2" y="111.7">C60</text>
<text x="168" y="111.7">C37</text>
<text x="52.2" y="115.5">R17</text>
<text x="52.2" y="119.4">R/12K/F/1/16W/0402 R/12K/F/1/16W/0402</text>
<text x="69.5" y="115.5">R18</text>
<text x="152.5" y="115.5">C/106/M/6.3V/X5R/0402</text>
<text x="152.5" y="117.4">C/104/K/16V/X7R/0201</text>
<text x="152.5" y="119.4">C/102/K/25V/X7R/0201</text>
<text x="52.2" y="121.3">C61</text>
<text x="52.2" y="123.2">C/104/K/16V/X7R/0402</text>
<text x="88.8" y="121.3">RTL8730EAM</text>
</g>
<g font-size="1.7" fill="#004080">
<text x="89.8" y="29.8">VAH_DCDC_CORE</text>
<text x="89.8" y="25.9">VAH_DCDC_AUD</text>
<text x="122.2" y="25.9">LX_CORE</text>
<text x="89.8" y="33.7">VDH_IO0</text>
<text x="119.9" y="35.6">VDL_CORE1</text>
<text x="89.8" y="37.5">VDH_IO1</text>
<text x="89.8" y="41.4">VDH_IO2</text>
<text x="119.9" y="39.4">VDL_CORE2</text>
<text x="89.8" y="45.2">VDH_IO3</text>
<text x="119.9" y="43.3">VDL_CORE3</text>
<text x="119.9" y="47.2">VDL_CORE4</text>
<text x="89.8" y="49.1">VDH_IO5</text>
<text x="89.8" y="53">VDH_IO6</text>
<text x="119.9" y="51">VDL_CORE5</text>
<text x="89.8" y="56.8">VAH_XTAL</text>
<text x="122.5" y="54.9">VAL_USB</text>
<text x="122.7" y="58.7">VAL_MIPI</text>
<text x="89.8" y="60.7">VRH_SYN</text>
<text x="89.8" y="64.5">VRH_PAD_A</text>
<text x="89.8" y="68.4">VRH_PA_A</text>
<text x="123.5" y="66.5">LX_AUD</text>
<text x="89.8" y="72.3">VRH_PA_G</text>
<text x="89.8" y="76.1">VRH_PAD_G</text>
<text x="122.3" y="76.1">VAM_AFE</text>
<text x="89.8" y="80">VRH_FE_BT</text>
<text x="89.8" y="83.8">VRH_PA_BT</text>
<text x="122" y="80">VRM_SYN</text>
<text x="123.2" y="83.8">VRM_RF</text>
<text x="89.8" y="87.7">VAH_DCDC_MEM</text>
<text x="120.1" y="87.7">VRM_FE_BT</text>
<text x="122" y="91.6">VAM_AUD</text>
<text x="89.8" y="97.3">AUD_VREF</text>
<text x="89.8" y="101.2">LDOA_OUT</text>
<text x="123.3" y="99.3">LX_MEM</text>
<text x="89.8" y="105.1">MICBIAS1</text>
<text x="89.8" y="112.8">RREF</text>
<text x="89.8" y="108.9">MICBIAS2</text>
<text x="120.6" y="108.9">VDM_MEM1</text>
<text x="120.6" y="112.8">VDM_MEM2</text>
<text x="89.8" y="116.6">NC_MREF</text>
<text x="103.1" y="118.7" transform="rotate(-90 103.1 118.7)">EPAD_GND</text>
<text x="107" y="118.7" transform="rotate(-90 107 118.7)">GND_DCDC_AUD</text>
<text x="110.9" y="118.7" transform="rotate(-90 110.9 118.7)">GND_DCDC_MEM</text>
<text x="114.7" y="118.7" transform="rotate(-90 114.7 118.7)">GND</text>
<text x="118.6" y="118.7" transform="rotate(-90 118.6 118.7)">GND_DCDC_CORE</text>
<text x="120.6" y="116.6">VDM_MEM3</text>
</g>
<g font-size="1.4">
<text x="30.9" y="1.4">5</text>
<text x="88.8" y="1.4">4</text>
<text x="146.7" y="1.4">3</text>
<text x="204.6" y="1.4">2</text>
<text x="262.6" y="1.4">1</text>
<text x=".5" y="26.1">D</text>
<text x="292" y="26.1">D</text>
<text x=".5" y="71.9">C</text>
<text x="292" y="71.9">C</text>
<text x=".5" y="117.8">B</text>
<text x="292" y="117.8">B</text>
<text x=".5" y="163.6">A</text>
<text x="292" y="163.6">A</text>
<text x="30.9" y="186.8">5</text>
<text x="88.8" y="186.8">4</text>
<text x="146.7" y="186.8">3</text>
<text x="204.6" y="186.8">2</text>
<text x="262.6" y="186.8">1</text>
</g>
</svg>
